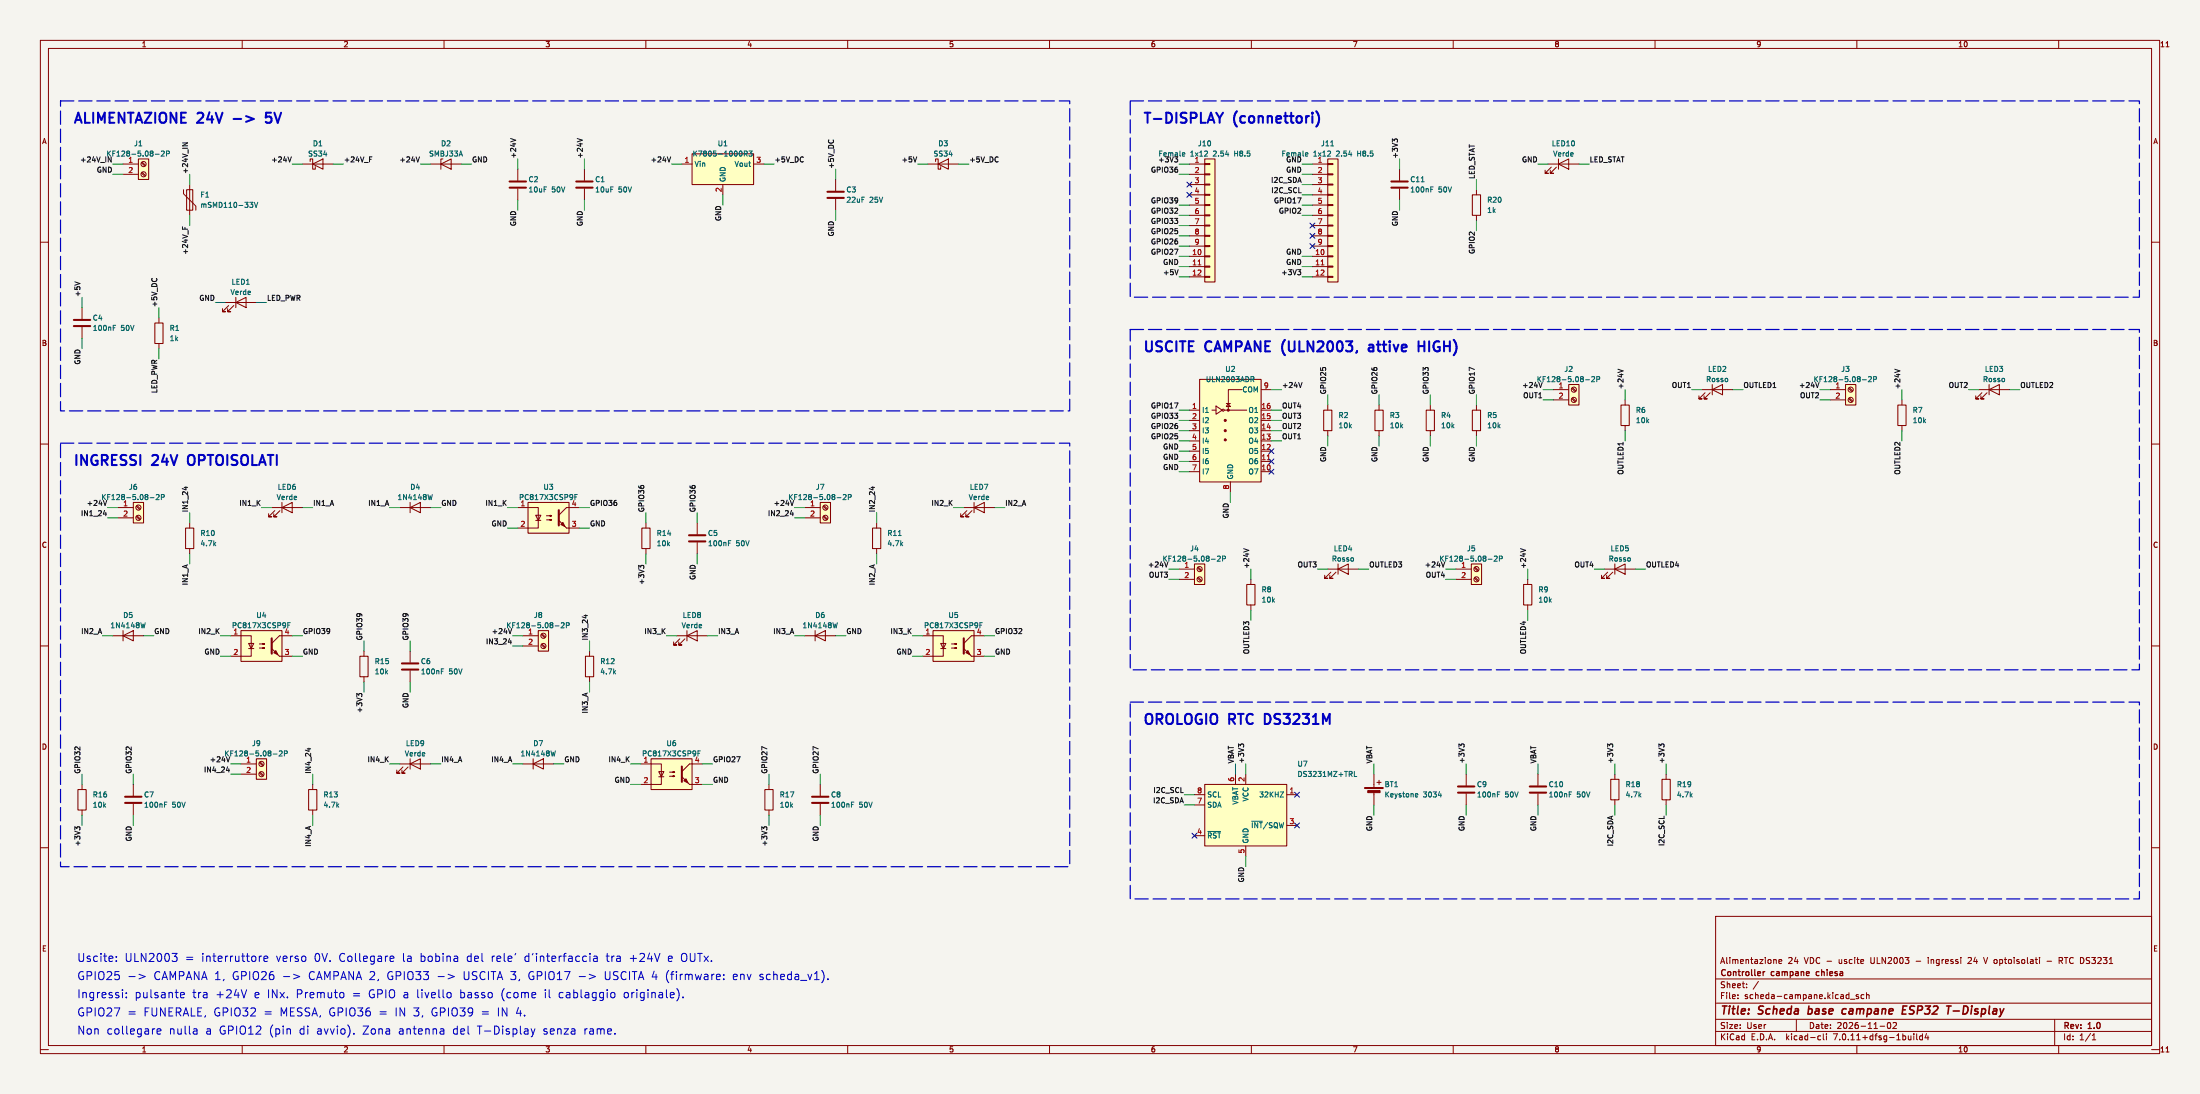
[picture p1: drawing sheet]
<svg xmlns="http://www.w3.org/2000/svg" width="545mm" height="271mm" viewBox="0 0 545 271" stroke-linecap="round" stroke-linejoin="round" font-family="sans-serif">
<path d="M0 0h545v271h-545z" fill="#f5f4ef" stroke="#f5f4ef" stroke-width=".25"/>
<g fill="none" stroke="#840000" stroke-width=".25">
<path d="M10 10h525v251h-525zM12 12h521v247h-521zM60 10v2M110 10v2M160 10v2M210 10v2M260 10v2M310 10v2M360 10v2M410 10v2M460 10v2M510 10v2"/>
<path d="M536.6 11.6h.7M34.3 39.4h2.5v5.1h-2.5zM109.7 39.4h-.5v2.5M171.4 38.1h15.3v7.6h-15.3zM298.4 39.4h2.6v30.5h-2.6zM328.9 39.4h2.6v30.5h-2.6zM386.1 39.4v2.5M10 60h2M30.5 40.6h3.8M30.5 43.2h3.8M35 42.8l.9 .9M35 40.3l.9 .8"/>
<path d="M35.2 42.7l.9 .8M35.2 40.1l.9 .9M45.5 47v1l3 3.1v1M46.2 47h1.6v5.1h-1.6zM47 45.7v7.6M74.9 40.6h7.6M76.8 40v-.6h.7v2.5h.6v-.6M77.5 40.6l2.5-1.2v2.5zM106.7 40.6h7.6M109.2 40.6l2.6-1.2v2.5zM128.3 41.9v2.8M128.3 46.7v2.8"/>
<path d="M144.8 41.9v2.8M144.8 46.7v2.8M168.9 40.6h2.5M179.1 45.7v2.6M186.7 40.6h2.5M207 44.5v2.7M207 49.3v2.8M229.9 40.6h7.6M231.8 40v-.6h.6v2.5h.6v-.6M232.4 40.6l2.5-1.2v2.5zM294.6 40.6h3.8M294.6 43.2h3.8"/>
<path d="M294.6 45.7h3.8M294.6 48.3h3.8M294.6 50.8h3.8M294.6 53.3h3.8M294.6 55.9h3.8M294.6 58.4h3.8M298.4 58.3h1.3v.2h-1.3zM298.4 55.8h1.3v.2h-1.3zM298.4 53.2h1.3v.3h-1.3zM298.4 50.7h1.3v.2h-1.3zM298.4 48.1h1.3v.3h-1.3zM298.4 45.6h1.3v.2h-1.3z"/>
<path d="M298.4 43.1h1.3v.2h-1.3zM298.4 40.5h1.3v.3h-1.3zM325.1 40.6h3.8M325.1 43.2h3.8M325.1 45.7h3.8M325.1 48.3h3.8M325.1 50.8h3.8M325.1 53.3h3.8M325.1 55.9h3.8M325.1 58.4h3.8M328.9 58.3h1.3v.2h-1.3zM328.9 55.8h1.3v.2h-1.3z"/>
<path d="M328.9 53.2h1.3v.3h-1.3zM328.9 50.7h1.3v.2h-1.3zM328.9 48.1h1.3v.3h-1.3zM328.9 45.6h1.3v.2h-1.3zM328.9 43.1h1.3v.2h-1.3zM328.9 40.5h1.3v.3h-1.3zM346.7 41.9v2.8M346.7 46.7v2.8M364.7 48.3h2.1v5h-2.1zM365.8 47v1.3M365.8 53.3v1.3M383.5 40.6h7.7"/>
<path d="M384.3 41.4l-1.5 1.5h.7h-.7v-.7M385.6 41.4l-1.6 1.5h.8h-.8v-.7M386.1 40.6l2.5-1.2v2.5zM533 60h2M20.3 76.2v2.8M39.4 78.7v1.3M55.9 74.9h7.6M56.6 75.7l-1.5 1.5h.8h-.8v-.7M57.9 75.7l-1.5 1.5h.7h-.7v-.7M58.4 74.9l2.6-1.2v2.5zM58.4 73.7v2.5M294.6 63.5h3.8"/>
<path d="M294.6 66h3.8M294.6 68.6h3.8M294.6 61h3.8M298.4 68.5h1.3v.2h-1.3zM298.4 65.9h1.3v.3h-1.3zM298.4 63.4h1.3v.2h-1.3zM298.4 60.8h1.3v.3h-1.3zM325.1 63.5h3.8M325.1 66h3.8M325.1 68.6h3.8M325.1 61h3.8M328.9 68.5h1.3v.2h-1.3z"/>
<path d="M328.9 65.9h1.3v.3h-1.3zM328.9 63.4h1.3v.2h-1.3zM328.9 60.8h1.3v.3h-1.3zM20.3 81v2.8M38.4 80h2v5.1h-2zM39.4 85.1v1.3M297.2 94h15.2v25.4h-15.2zM303.8 99.9h1M304.3 99.9l.5 .8h-1zM307.7 96.5h-3.4v5.1M312.4 96.5h2.6M384.8 96.5h3.8"/>
<path d="M384.8 99.1h3.8M388.6 95.3h2.6v5h-2.6zM389.4 98.7l.8 .9M389.4 96.2l.8 .8M389.5 98.6l.9 .8M389.5 96l.9 .9M402.6 99.1v1.2M421.6 96.5h7.7M422.4 97.3l-1.5 1.5h.7h-.7v-.8M423.7 97.3l-1.6 1.5h.8h-.8v-.8M424.2 96.5l2.5-1.2v2.5zM424.2 95.3v2.5"/>
<path d="M453.4 96.5h3.8M453.4 99.1h3.8M457.2 95.3h2.5v5h-2.5zM457.9 98.7l.9 .9M457.9 96.2l.9 .8M458.1 98.6l.9 .8M458.1 96l.9 .9M471.2 99.1v1.2M490.2 96.5h7.6M491 97.3l-1.5 1.5h.7h-.7v-.8M492.3 97.3l-1.6 1.5h.8h-.8v-.8M492.8 96.5l2.5-1.2v2.5z"/>
<path d="M492.8 95.3v2.5M10 110h2M294.6 101.6h2.6M294.6 116.8h2.6M294.6 114.3h2.6M294.6 111.8h2.6M294.6 109.2h2.6M294.6 106.7h2.6M294.6 104.1h2.6M300.2 101.6h1M301.2 100.6l1.6 1-1.6 1zM303.3 101.6h5.6"/>
<path d="M304.8 119.4v2.5M312.4 101.6h2.6M312.4 116.8h2.6M312.4 114.3h2.6M312.4 111.8h2.6M312.4 109.2h2.6M312.4 106.7h2.6M312.4 104.1h2.6M327.9 101.6h2v5.1h-2zM328.9 100.3v1.3M328.9 106.7v1.3M340.6 101.6h2v5.1h-2z"/>
<path d="M341.6 100.3v1.3M341.6 106.7v1.3M353.3 101.6h2v5.1h-2zM354.3 100.3v1.3M354.3 106.7v1.3M364.7 101.6h2.1v5.1h-2.1zM365.8 100.3v1.3M365.8 106.7v1.3M401.6 100.3h2v5.1h-2zM402.6 105.4v1.3M470.2 100.3h2v5.1h-2zM471.2 105.4v1.3"/>
<path d="M533 110h2M29.2 125.7h3.8M29.2 128.3h3.8M33 124.5h2.6v5h-2.6zM33.8 127.9l.8 .9M33.8 125.4l.8 .8M33.9 127.8l.9 .8M33.9 125.2l.9 .9M46 130.8h2v5.1h-2zM47 129.5v1.3M47 135.9v1.3M67.3 125.7h7.6"/>
<path d="M68.1 126.5l-1.6 1.5h.8h-.8v-.7M69.3 126.5l-1.5 1.5h.8h-.8v-.7M69.8 125.7l2.6-1.2v2.5zM69.8 124.5v2.5M99.1 125.7h7.6M101.6 125.7l2.5-1.2v2.5zM101.6 124.5v2.5M128.3 125.7h5v3.2M130.8 124.5h10.2v7.6h-10.2zM132.7 127.6h1.3l-.7 1.3zM132.7 128.9h1.3M133.3 128.9v1.9h-5"/>
<path d="M135.4 128.8h1.3l-.4 .1v-.2l.4 .1M135.4 127.8h1.3l-.4 .1v-.3l.4 .2M140.3 130.8h3.2M143.5 125.7h-3.2l-1.9 1.9M159 130.8h2v5.1h-2zM160 129.5v1.3M160 135.9v1.3M172.7 129.5v2.8M172.7 134.4v2.8M199.4 125.7h3.8M199.4 128.3h3.8M203.2 124.5h2.5v5h-2.5z"/>
<path d="M203.9 127.9l.9 .9M203.9 125.4l.9 .8M204.1 127.8l.9 .8M204.1 125.2l.9 .9M216.2 130.8h2v5.1h-2zM217.2 129.5v1.3M217.2 135.9v1.3M238.8 125.7h7.6M239.5 126.5l-1.5 1.5h.8h-.8v-.7M240.8 126.5l-1.5 1.5h.7h-.7v-.7M241.3 125.7l2.5-1.2v2.5zM241.3 124.5v2.5"/>
<path d="M295.9 139.7h2.5v5.1h-2.5zM331.5 139.7v2.5M364.5 139.7h2.5v5.1h-2.5zM400 139.7v2.5M10 160h2M27.9 157.5h7.7M30.5 157.5l2.5-1.3v2.6zM30.5 156.2v2.6M57.1 157.5h5.1v3.2M59.7 156.2h10.1v7.6h-10.1zM61.6 159.4h1.3l-.7 1.3zM64.3 159.5h1.2l-.3 .1v-.2l.3 .1"/>
<path d="M72.4 157.5h-3.2l-1.9 1.9M129.5 157.5h3.8M133.3 156.2h2.6v5.1h-2.6zM134.1 159.7l.9 .8M134.1 157.1l.9 .9M134.3 159.5l.8 .9M134.3 157l.8 .8M167.6 157.5h7.7M168.4 158.2l-1.5 1.6h.7h-.7v-.8M169.7 158.2l-1.6 1.6h.8h-.8v-.8M170.2 157.5l2.5-1.3v2.6zM170.2 156.2v2.6"/>
<path d="M199.4 157.5h7.6M201.9 157.5l2.6-1.3v2.6zM201.9 156.2v2.6M228.6 157.5h5.1v3.2M231.1 156.2h10.2v7.6h-10.2zM233 159.4h1.3l-.6 1.3zM235.7 159.5h1.3l-.4 .1v-.2l.4 .1M243.8 157.5h-3.1l-1.9 1.9M292.1 141h3.8M292.1 143.5h3.8M296.6 143.2l.9 .8M296.6 140.6l.9 .9"/>
<path d="M296.8 143l.9 .8M296.8 140.5l.9 .8M308.9 144.8h2v5.1h-2zM309.9 143.5v1.3M309.9 149.9v1.2M328.9 141h7.6M329.7 141.7l-1.5 1.6h.7h-.7v-.8M331 141.7l-1.6 1.6h.8h-.8v-.8M331.5 141l2.5-1.3v2.5zM360.7 141h3.8M360.7 143.5h3.8M365.2 143.2l.9 .8"/>
<path d="M365.2 140.6l.9 .9M365.4 143l.9 .8M365.4 140.5l.9 .8M377.4 144.8h2.1v5.1h-2.1zM378.5 143.5v1.3M378.5 149.9v1.2M397.5 141h7.6M398.3 141.7l-1.6 1.6h.8h-.8v-.8M399.5 141.7l-1.5 1.6h.8h-.8v-.8M400 141l2.6-1.3v2.5zM533 160h2M61.6 160.7h1.3"/>
<path d="M62.2 160.7v1.9h-5.1M64.3 160.5h1.2l-.3 .2v-.3l.3 .1M69.2 162.6h3.2M89.2 162.6h2v5h-2zM90.2 161.3v1.3M90.2 167.6v1.3M101.6 161.3v2.8M101.6 166.1v2.8M129.5 160h3.8M145 162.6h2.1v5h-2.1zM146 161.3v1.3M146 167.6v1.3"/>
<path d="M233 160.7h1.3M233.7 160.7v1.9h-5.1M235.7 160.5h1.3l-.4 .2v-.3l.4 .1M240.7 162.6h3.1M19.3 195.6h2v5.1h-2zM20.3 194.3v1.3M33 194.3v2.8M33 199.1v2.8M59.7 189.2h3.8M59.7 191.8h3.8M63.5 188h2.5v5h-2.5zM64.2 191.4l.9 .9"/>
<path d="M64.2 188.9l.9 .8M64.4 191.3l.9 .8M64.4 188.7l.9 .9M76.5 195.6h2v5.1h-2zM77.5 194.3v1.3M99.1 189.2h7.6M99.8 190l-1.5 1.5h.8h-.8v-.7M101.1 190l-1.5 1.5h.7h-.7v-.7M101.6 189.2l2.5-1.2v2.5zM101.6 188v2.5M129.5 189.2h7.7M132.1 189.2l2.5-1.2v2.5z"/>
<path d="M132.1 188v2.5M158.7 189.2h5.1v3.2M161.3 188h10.1v7.6h-10.1zM163.2 191.1h1.3l-.7 1.3zM163.2 192.4h1.3M163.8 192.4v1.9h-5.1M165.9 192.3h1.2l-.3 .1v-.2l.3 .1M165.9 191.3h1.2l-.3 .1v-.3l.3 .2M170.8 194.3h3.2M174 189.2h-3.2l-1.9 1.9M189.5 195.6h2v5.1h-2zM190.5 194.3v1.3"/>
<path d="M203.2 194.3v2.8M203.2 199.1v2.8M295.9 196.9h2.5M295.9 199.4h2.5M298.4 194.3h20.4v15.3h-20.4zM306.1 191.8v2.5M308.6 191.8v2.5M318.8 196.9h2.5M340.4 191.8v3.3M340.4 196.1v3.3M341.1 193.8h1M341.6 193.3v1"/>
<path d="M363.2 191.8v2.8M363.2 196.6v2.8M381 191.8v2.8M381 196.6v2.8M399 193h2.1v5.1h-2.1zM400 191.8v1.2M400 198.1v1.3M411.7 193h2.1v5.1h-2.1zM412.7 191.8v1.2M412.7 198.1v1.3M10 210h2M20.3 200.7v1.2"/>
<path d="M77.5 200.7v1.2M190.5 200.7v1.2M295.9 207h2.5M308.6 209.6v2.5M318.8 204.5h2.5M533 210h2M425 227h108v32h-108zM439.6 237.7l.4 .2v.8M440.7 238.2l.7-.2-.1-.3h-.4l-.2 .2 .1 .7h.5M477.7 237.2v.1M477.7 237.7v1M487.8 237.2l-.3 .1"/>
<path d="M488.3 237.8l-.8 .9h.9M491.4 237.2l.5 1.5M505.3 237.2v.1M505.3 237.7v1M507.1 238.1h1.2M510.1 238l.7-.1 .1-.6-.8-.1v1.5M510.5 238l.5 .7M10 260h2M60 259v2M110 259v2M160 259v2M210 259v2"/>
<path d="M260 259v2M310 259v2M360 259v2M410 259v2M425 255.5h108M425 252.5h108M425 248.5h108M425 242.5h108M430.5 247.2v.2M430.5 246.4v.2M432.7 244.5v.2M432.7 243.7v.2"/>
<path d="M435.6 243.1l-1.3 1.9M445 252.5v3M450.6 256.6h.4M451 257.5l-.4 .1M451.7 256.1v1.3l.2 .2M452.5 256.1v.1M452.5 256.6v1M458.4 247.5h1.1M460 259v2M460.4 246.4h-.4l-.2 .2 .1 .2 .5 .1v.4h-.6M461.8 246.4h-.5l-.3 .3 .2 .6h.6M462.4 246.5l.6-.1v1"/>
<path d="M462.4 245.9v1.5M465.7 254.2h1.2M467.7 253.4a.72 .72 0 0 0-.2 .9 .72 .72 0 0 0 .7 .4l.2-.5-.1-.8M469.8 253.4v.5l-.9 .9h.9M474.1 256.1v.1M474.1 256.6v1M474.8 256.1v1.3l.2 .2M476.2 256.6h-.4l-.3 .3 .2 .6h.5M476.2 256.1v1.5M477.3 256l-.4 1.1h.9M477.6 256.6v1M509 252.5v6.5"/>
<path d="M510 259v2M518.3 257.6h.9M518.3 256.5l.5-.4v1.5M533 260h2M536.6 260.6h.7"/>
<circle cx="35.6" cy="40.6" r=".63"/>
<circle cx="35.6" cy="43.2" r=".63"/>
<circle cx="389.9" cy="96.5" r=".63"/>
<circle cx="389.9" cy="99.1" r=".63"/>
<circle cx="458.5" cy="96.5" r=".63"/>
<circle cx="458.5" cy="99.1" r=".63"/>
<circle cx="303" cy="101.6" r=".25"/>
<circle cx="34.3" cy="128.3" r=".63"/>
<circle cx="34.3" cy="125.7" r=".63"/>
<circle cx="204.5" cy="128.3" r=".63"/>
<circle cx="204.5" cy="125.7" r=".63"/>
<circle cx="134.6" cy="157.5" r=".63"/>
<circle cx="297.2" cy="141" r=".63"/>
<circle cx="297.2" cy="143.5" r=".63"/>
<circle cx="365.8" cy="141" r=".63"/>
<circle cx="365.8" cy="143.5" r=".63"/>
<circle cx="134.6" cy="160" r=".63"/>
<circle cx="64.8" cy="191.8" r=".63"/>
<circle cx="64.8" cy="189.2" r=".63"/>
</g>
<path d="M447.9 251.1l.2 .1M448.1 249.2l-.2 2M457.4 250h-.8l-.3 .8 .3 .4 .6-.1M471.3 250.1h.7M472.4 249.2h-.9l-.3 2h1M483.9 250.4h1.5" fill="none" stroke="#840000" stroke-width=".4"/>
<path d="M436.8 240.7v1M437.2 240.7l-.4 .3M450 240.8v.7" fill="none" stroke="#840000" stroke-width=".3"/>
<g fill="none" stroke="#840000" stroke-width=".51">
<path d="M126.2 46.5h4.1M126.2 45h4.1M142.7 46.5h4.1M142.7 45h4.1M205 49h4M205 47.5h4M344.7 46.5h4M344.7 45h4M18.3 79.2h4.1M18.3 80.8h4.1M138.4 126.4v3.8M170.7 134.1h4.1"/>
<path d="M170.7 132.6h4.1M67.3 158.1v3.8M238.8 158.1v3.8M99.6 165.9h4M99.6 164.3h4M31 198.9h4.1M31 197.4h4.1M168.9 189.9v3.8M201.2 198.9h4M201.2 197.4h4M361.2 196.3h4.1M361.2 194.8h4.1"/>
<path d="M379 196.3h4M379 194.8h4"/>
</g>
<g fill="none" stroke="#006464" stroke-width=".25">
<path d="M38.5 38.2h.9M40 37.5l.5-.1 .2 .4-.8 .9h.8M41.2 38.1l.6-.1 .1-.5-.7-.1v1.3M184.4 38.1l.6-.1 .1-.5-.7-.1v1.3M184.7 38.1l.4 .6M185.5 37.4h.8l-.4 .5 .4 .1v.6h-.8M293.1 37.8l.4 .1v.2l-.6 .2M293.5 38.6l-.4 .1M323.6 37.8l.3 .1 .1 .2-.6 .2M323.9 38.6l-.3 .1M329.7 36.1h.7M61.9 50.1h.7l-.4 .5 .4 .1v.4l-.2 .3h-.4"/>
<path d="M63 50.1l.4 1.3 .5-1.3M352.1 45h.7M354.4 46.9h.5M354.4 46.3h.6M28.1 81.2h.4M28.1 80.6h.6M309.9 93.3h.5l.2 .2-.1 .4-.6 .1M310.2 94l.4 .6M392.8 94.1h1M394.3 93.4l.5-.1 .2 .4-.8 .9h.8M395.6 94l.6-.1v-.5l-.6-.1v1.3M461.4 94.1h.9"/>
<path d="M462.9 93.4l.5-.1 .2 .4-.8 .9h.8M464.2 94l.6-.1v-.5l-.6-.1v1.3M37.2 123.3h1M38.7 122.6l.5-.1 .2 .4-.8 .9h.8M40 123.2l.6-.1v-.5l-.6-.1v1.3M107.1 122.5l-.3 1.3M142.4 123.1h.4M143 122.5h-.6v1.3M180.5 134.5h.4M180.5 133.9h.6M207.4 123.3h.9M208.9 122.6l.5-.1 .2 .4-.8 .9h.8"/>
<path d="M210.2 123.2l.6-.1v-.5l-.6-.1v1.3M222.5 132.7h.8M300.1 138.5h1M301.6 137.9l.5-.2 .2 .4-.8 .9h.8M302.9 138.4l.6-.1v-.4l-.6-.2v1.3M368.7 138.5h.9M370.2 137.9l.5-.2 .2 .4-.8 .9h.8M371.4 138.4l.6-.1 .1-.4-.7-.2v1.3M36 154.2l-.3 1.3M71.3 154.9h.4M71.9 154.2h-.6v1.3M137.5 155h1"/>
<path d="M139 154.4l.5-.2 .3 .4-.8 .9h.8M140.3 154.9h.6l.1-.5-.7-.2v1.3M207.4 154.2l-.3 1.3M242.8 154.9h.4M243.4 154.2h-.6v1.3M109.3 166.3h.5M109.3 165.7h.6M40.8 199.3h.4M40.8 198.7h.6M67.7 186.8h.9M69.2 186.1l.5-.1 .2 .4-.8 .9h.8M70.5 186.7l.6-.1v-.5l-.6-.1v1.3"/>
<path d="M137.6 186l-.3 1.3M172.9 186.6h.4M173.5 186h-.6v1.3M210.9 199.3h.5M210.9 198.7h.6M317.1 196.2h.9l-.9 1.2h.9M335.5 191.1v1.2h.6M350.8 196.6h.4v.3l-.6 .1M351.2 197.4h-.4M356.3 197h.8M371 196.8h.4M371 196.2h.6"/>
<path d="M388.7 196.8h.5M388.7 196.2h.6M299.2 206h3.2"/>
</g>
<g fill="#ffffc2" stroke="#ffffc2" stroke-width=".25">
<path d="M203.2 124.5h2.5v5h-2.5z"/>
<path d="M161.3 188h10.1v7.6h-10.1z"/>
<path d="M63.5 188h2.5v5h-2.5z"/>
<path d="M130.8 124.5h10.2v7.6h-10.2z"/>
<path d="M231.1 156.2h10.2v7.6h-10.2z"/>
<path d="M328.9 39.4h2.6v30.5h-2.6z"/>
<path d="M298.4 39.4h2.6v30.5h-2.6z"/>
<path d="M298.4 194.3h20.4v15.3h-20.4z"/>
<path d="M364.5 139.7h2.5v5.1h-2.5z"/>
<path d="M133.3 156.2h2.6v5.1h-2.6z"/>
<path d="M457.2 95.3h2.5v5h-2.5z"/>
<path d="M295.9 139.7h2.5v5.1h-2.5z"/>
<path d="M297.2 94h15.2v25.4h-15.2z"/>
<path d="M388.6 95.3h2.6v5h-2.6z"/>
<path d="M33 124.5h2.6v5h-2.6z"/>
<path d="M171.4 38.1h15.3v7.6h-15.3z"/>
<path d="M59.7 156.2h10.1v7.6h-10.1z"/>
<path d="M34.3 39.4h2.5v5.1h-2.5z"/>
</g>
<g fill="#840000" stroke="#840000" stroke-width=".25">
<path d="M168.9 192.4l1.9 1.9z"/>
<path d="M169.4 193.4l.5-.5 .5 1z"/>
<path d="M138.4 128.9l1.9 1.9z"/>
<path d="M138.9 129.9l.5-.5 .6 1z"/>
<path d="M238.8 160.7l1.9 1.9z"/>
<path d="M239.3 161.7l.5-.5 .5 1z"/>
<path d="M338.1 195.1h4.5v.2h-4.5z"/>
<path d="M338.8 195.8h3.1v.5h-3.1z"/>
<path d="M67.3 160.7l1.9 1.9z"/>
<path d="M67.8 161.7l.5-.5 .5 1z"/>
<circle cx="303.5" cy="109" r=".25"/>
<circle cx="303.5" cy="106.7" r=".25"/>
<circle cx="303.5" cy="104.1" r=".25"/>
<circle cx="304.3" cy="101.6" r=".25"/>
</g>
<path d="M296.8 65.6h.7M327.3 65.6h.7M313.9 113.9h.8" fill="none" stroke="#a90000" stroke-width=".25"/>
<g fill="none" stroke="#0f0f0f" stroke-width=".25">
<path d="M26.8 38.9l.7 1.2v-1.2M45.2 35.4h1.3l-1.3 .7M72.2 38.9l-.5 1.2M91.5 39.5h.5M91.5 38.9h.6M103.9 38.9l-.4 1.2M126.5 34.3l1.3 .4M143 34.3l1.3 .4M166.1 38.9l-.4 1.2M227.1 38.9l-.4 1.2M291.8 39.6l-.3 .5M345.4 34.9l-.5-.5v.8"/>
<path d="M345.4 34.7l.3-.3 .5 .3M45.2 56.2v.6M45.8 56.3v.5M18.5 69.8l1.3 .4M291.9 66.8l-.4 1.3M321.5 66.8h.7l-.4 .5M322 67.3l.2 .2-.2 .6M322.6 94.7l-.5 1.3M382 94.7l-.4 1.3M400.8 91.5l1.3 .4M450.6 94.7l-.4 1.3M469.4 91.5l1.3 .4"/>
<path d="M25.6 127.3h.8M26.2 126.9v.9M26.4 123.9l-.4 1.3M45.6 120.7h.9M46.1 120.5v.8M195.8 127.3h.8M196.4 126.9v.9M196.6 123.9l-.4 1.3M215.8 120.7h.9M216.2 120.5v.8M289.3 139.2l-.4 1.3M308.1 135.9l1.3 .4"/>
<path d="M357.9 139.2l-.4 1.3M376.7 135.9l1.2 .4M125.9 159.1h.8M126.5 158.7v.8M126.8 155.7l-.4 1.3M144.7 152.5h.8M145.1 152.3v.8M158.7 140.5l-.5-.5v.8M158.7 140.3l.3-.3 .5 .3M88.9 172.2l-.5-.4v.8M88.9 172l.2-.2 .6 .2M56.1 190.8h.8"/>
<path d="M56.7 190.4v.9M56.9 187.4l-.4 1.3M76.1 185.5h.9M76.5 185.3v.8M307.3 184.5l.3-.2 .5 .2M307.3 184.7l-.5-.4v.8M361.9 184.5l.3-.2 .5 .2M361.9 184.7l-.5-.4v.8M398.8 184.7l-.5-.4v.8M398.8 184.5l.2-.2 .5 .2M411.5 184.5l.2-.2 .5 .2M411.5 184.7l-.5-.4v.8"/>
<path d="M19 205.2l-.5-.4v.8M19 205.1l.3-.3 .5 .3M189.2 205.1l.2-.3 .6 .3M189.2 205.2l-.5-.4v.8"/>
</g>
<path d="M65.8 30.2l.4 .2 .8-.1M67.1 27.9h-1.2l-.1 1.2 .4-.2 .8 .1M303 27.9l-.9 1.3M326.2 27.7a2.94 2.94 0 0 1 0 3.6M339.2 85.5l.7-.1 .3 .3M340.2 86l-.8 .1a.49 .49 0 0 0-.4 .5 .49 .49 0 0 0 .4 .4l.8-.1M351.4 85.7h1.5M352.9 84.5v2.5M46.9 112.8a1.78 1.78 0 0 0 0 2.3M313.9 176.8h-.6v2.5h.6" fill="none" stroke="#0000c2" stroke-width=".5"/>
<g fill="none" stroke="#0000c2" stroke-width=".25">
<path d="M28.8 238v.2M28.8 236.9v.2M42.6 236.2h1.3l-.7 .7 .6 .2 .1 .7-.4 .4h-.6M64.2 236.8v1.4M64.8 236.8l-.4 .1-.2 .3M65.4 237.5l.9-.2-.1-.4-.5-.1-.3 .3 .1 1h.7M96.7 238.1h.8M96.7 236.9l.6-.1 .3 .5-1 .2M146.1 236.2v.2M146.1 236.8v1.4M147.1 236.9h.8l.1 1.3M148 237.3l-.7 .1a.39 .39 0 0 0-.3 .4 .39 .39 0 0 0 .3 .4l.7-.1"/>
<path d="M30.3 245.2v.2M30.3 245.8v1.4M31.3 245.9v.2M31.3 247v.2M32 241.9h1.5M34.4 241.3l1.6 .6-1.6 .6M38.9 255.5l1-.2-.1-.4-.6-.1-.3 .3 .1 1h.8M44.7 246.5l1-.2-.1-.4-.6-.1-.3 .3 .1 1h.8M48.5 254.8l.3 .3v1.1M48.8 256.1l-.7 .1M48.8 255.3l-.7 .1M61.1 245.2l-.7 2"/>
<path d="M70.2 241.9h1.6M72.7 241.3l1.5 .6-1.5 .6M84.8 245.8l.4 .4v.6l-.4 .4M87.7 256v.2M108.5 241.9h1.6M109.9 254.9l.1 1.3M110 256.1l-.2 .1M110 255.3l-.2 .1M111 241.3l1.5 .6-1.5 .6M111.1 245.8l.5 .1 .2 .3-.1 .8-.6 .2M131.6 254.8l.5 1.4M132.1 256.2l-.5 .6"/>
<path d="M132.5 254.8l-.4 1.4M143.5 241.9h1.5M146 241.3l1.5 .6-1.5 .6M151.5 245.9l.5-.1 .3 .4v.6l-.2 .3h-.6M168 245.3l.2 .9-.2 1.3M169.2 247v.2M179.3 242.5v.2M179.3 241.4v.2M205.1 242.5v.2"/>
</g>
<path d="M15 25h250v76.8h-250v-76.8M280 25h250v48.6h-250v-48.6M280 81.6h250v84.3h-250v-84.3M15 109.8h250v104.9h-250v-104.9M280 173.9h250v48.8h-250v-48.8" fill="none" stroke="#0000c2" stroke-width=".3" stroke-dasharray="3.3 1.2"/>
<g fill="none" stroke="#009600" stroke-width=".25">
<path d="M128.3 39.4v2.5M144.8 39.4v2.5M346.7 39.4v2.5M27.9 40.6h2.6M27.9 43.2h2.6M47 43.2v2.5M47 53.3v2.6M72.4 40.6h2.5M82.5 40.6h2.6M104.1 40.6h2.6M114.3 40.6h2.5M128.3 49.5v2.6"/>
<path d="M144.8 49.5v2.6M166.4 40.6h2.5M179.1 48.3v2.5M189.2 40.6h2.6M207 41.9v2.6M207 52.1v2.5M227.3 40.6h2.6M237.5 40.6h2.5M292.1 40.6h2.5M292.1 43.2h2.5M292.1 55.9h2.5M292.1 50.8h2.5"/>
<path d="M292.1 53.3h2.5M292.1 58.4h2.5M322.6 40.6h2.5M322.6 43.2h2.5M322.6 48.3h2.5M322.6 45.7h2.5M322.6 50.8h2.5M322.6 53.3h2.5M346.7 49.5v2.6M365.8 44.5v2.5M365.8 54.6v2.6M381 40.6h2.5"/>
<path d="M391.2 40.6h2.5M20.3 73.7v2.5M39.4 76.2v2.5M53.3 74.9h2.6M63.5 74.9h2.5M292.1 63.5h2.5M292.1 66h2.5M292.1 68.6h2.5M292.1 61h2.5M322.6 63.5h2.5M322.6 66h2.5M322.6 68.6h2.5"/>
<path d="M20.3 83.8v2.6M39.4 86.4v2.5M315 96.5h2.5M328.9 97.8v2.5M341.6 97.8v2.5M354.3 97.8v2.5M365.8 97.8v2.5M382.3 96.5h2.5M382.3 99.1h2.5M402.6 96.5v2.6M419.1 96.5h2.5M429.3 96.5h2.5"/>
<path d="M450.8 96.5h2.6M450.8 99.1h2.6M471.2 96.5v2.6M487.7 96.5h2.5M497.8 96.5h2.6M292.1 111.8h2.5M292.1 114.3h2.5M292.1 101.6h2.5M292.1 104.1h2.5M292.1 106.7h2.5M292.1 109.2h2.5M292.1 116.8h2.5"/>
<path d="M315 101.6h2.5M315 104.1h2.5M315 106.7h2.5M315 109.2h2.5M328.9 108v2.5M341.6 108v2.5M354.3 108v2.5M365.8 108v2.5M402.6 106.7v2.5M471.2 106.7v2.5M26.7 125.7h2.5M26.7 128.3h2.5"/>
<path d="M47 127v2.5M47 137.2v2.5M64.8 125.7h2.5M74.9 125.7h2.6M96.5 125.7h2.6M106.7 125.7h2.5M125.7 125.7h2.6M125.7 130.8h2.6M143.5 125.7h2.5M143.5 130.8h2.5M160 127v2.5M160 137.2v2.5"/>
<path d="M172.7 127v2.5M172.7 137.2v2.5M196.8 125.7h2.6M196.8 128.3h2.6M217.2 127v2.5M217.2 137.2v2.5M236.2 125.7h2.6M246.4 125.7h2.5M304.8 121.9v2.6M25.4 157.5h2.5M35.6 157.5h2.5M54.6 157.5h2.5"/>
<path d="M72.4 157.5h2.5M90.2 158.8v2.5M101.6 158.8v2.5M127 157.5h2.5M146 158.8v2.5M165.1 157.5h2.5M175.3 157.5h2.5M196.8 157.5h2.6M207 157.5h2.5M226.1 157.5h2.5M243.8 157.5h2.6M289.6 141h2.5"/>
<path d="M289.6 143.5h2.5M309.9 141v2.5M309.9 151.1v2.6M326.4 141h2.5M336.5 141h2.6M358.1 141h2.6M358.1 143.5h2.6M378.5 141v2.5M378.5 151.1v2.6M395 141h2.5M405.1 141h2.6M54.6 162.6h2.5"/>
<path d="M72.4 162.6h2.5M90.2 168.9v2.6M101.6 168.9v2.6M127 160h2.5M146 168.9v2.6M226.1 162.6h2.5M243.8 162.6h2.6M20.3 191.8v2.5M33 191.8v2.5M57.1 189.2h2.6M57.1 191.8h2.6M77.5 191.8v2.5"/>
<path d="M96.5 189.2h2.6M106.7 189.2h2.5M127 189.2h2.5M137.2 189.2h2.5M156.2 189.2h2.5M156.2 194.3h2.5M174 189.2h2.5M174 194.3h2.5M190.5 191.8v2.5M203.2 191.8v2.5M293.4 199.4h2.5M293.4 196.9h2.5"/>
<path d="M306.1 189.2v2.6M308.6 189.2v2.6M340.4 189.2v2.6M340.4 199.4v2.5M363.2 189.2v2.6M363.2 199.4v2.5M381 189.2v2.6M381 199.4v2.5M400 189.2v2.6M400 199.4v2.5M412.7 189.2v2.6M412.7 199.4v2.5"/>
<path d="M20.3 201.9v2.6M33 201.9v2.6M77.5 201.9v2.6M190.5 201.9v2.6M203.2 201.9v2.6M308.6 212.1v2.5"/>
</g>
<g fill="none" stroke="#000084" stroke-width=".25">
<path d="M294 45.1l1.2 1.2M294 47.7l1.2 1.2M295.2 45.1l-1.2 1.2M295.2 47.7l-1.2 1.2M324.5 55.3l1.2 1.2M324.5 57.8l1.2 1.2M325.7 55.3l-1.2 1.2M325.7 57.8l-1.2 1.2M324.5 60.4l1.2 1.2M325.7 60.4l-1.2 1.2M314.4 111.2l1.2 1.2M314.4 113.7l1.2 1.2"/>
<path d="M314.4 116.2l1.2 1.2M315.6 111.2l-1.2 1.2M315.6 113.7l-1.2 1.2M315.6 116.2l-1.2 1.2M320.7 196.2l1.2 1.3M321.9 196.2l-1.2 1.3M295.3 206.4l1.2 1.2M296.5 206.4l-1.2 1.2M320.7 203.9l1.2 1.2M321.9 203.9l-1.2 1.2"/>
</g>
<g font-size="3.5" fill="#0000c2">
<text x="18" y="30.8">ALIMENTAZIONE</text>
<text x="49.1" y="30.8">24V</text>
<text x="58.9" y="30.8">-&gt;</text>
<text x="68" y="30.8">5V</text>
<text x="283" y="30.8">T-DISPLAY</text>
<text x="305.8" y="30.8">(connettori)</text>
<text x="283" y="87.4">USCITE</text>
<text x="298.8" y="87.4">CAMPANE (ULN2003,</text>
<text x="341.2" y="87.4">attive</text>
<text x="354.5" y="87.4">HIGH)</text>
<text x="18" y="115.5">INGRESSI</text>
<text x="37.9" y="115.5">24V</text>
<text x="47.7" y="115.5">OPTOISOLATI</text>
<text x="283" y="179.7">OROLOGIO</text>
<text x="304.6" y="179.7">RTC</text>
<text x="314.4" y="179.7">DS3231M</text>
</g>
<g font-size="2.8" fill="#0000c2">
<text x="19" y="238.4">Uscite:</text>
<text x="30.8" y="238.4">ULN2003</text>
<text x="45.8" y="238.4">=</text>
<text x="49.8" y="238.4">interruttore</text>
<text x="68.4" y="238.4">verso</text>
<text x="77.9" y="238.4">0V.</text>
<text x="84" y="238.4">Collegare</text>
<text x="99.8" y="238.4">la</text>
<text x="104.2" y="238.4">bobina</text>
<text x="115.8" y="238.4">del</text>
<text x="122" y="238.4">rele'</text>
<text x="130.2" y="238.4">d'interfaccia</text>
<text x="150.5" y="238.4">tra</text>
<text x="156.3" y="238.4">+24V</text>
<text x="165.9" y="238.4">e OUTx.</text>
<text x="19" y="242.9">GPIO25</text>
<text x="38" y="242.9">CAMPANA 1,</text>
<text x="57.5" y="242.9">GPIO26</text>
<text x="76.5" y="242.9">CAMPANA 2,</text>
<text x="96" y="242.9">GPIO33</text>
<text x="115" y="242.9">USCITA 3,</text>
<text x="131.2" y="242.9">GPIO17</text>
<text x="150.2" y="242.9">USCITA 4 (firmware:</text>
<text x="182.2" y="242.9">env</text>
<text x="188.8" y="242.9">scheda_v1).</text>
<text x="19" y="247.4">Ingressi:</text>
<text x="19" y="251.9">GPIO27</text>
<text x="31.4" y="251.9">=</text>
<text x="33.2" y="247.4">pulsante</text>
<text x="35.5" y="251.9">FUNERALE, GPIO32</text>
<text x="47.6" y="247.4">tra</text>
<text x="53.4" y="247.4">+24V</text>
<text x="62.9" y="247.4">e INx.</text>
<text x="65.3" y="251.9">=</text>
<text x="69.4" y="251.9">MESSA, GPIO36</text>
<text x="73.4" y="247.4">Premuto</text>
<text x="87.4" y="247.4">=</text>
<text x="91.5" y="247.4">GPIO a livello</text>
<text x="94" y="251.9">=</text>
<text x="98" y="251.9">IN 3,</text>
<text x="107.1" y="251.9">GPIO39</text>
<text x="114.2" y="247.4">basso</text>
<text x="119.5" y="251.9">=</text>
<text x="123.6" y="251.9">IN 4.</text>
<text x="124.4" y="247.4">(come</text>
<text x="135.3" y="247.4">il</text>
<text x="138.8" y="247.4">cablaggio</text>
<text x="155" y="247.4">originale).</text>
<text x="19" y="256.4">Non</text>
<text x="26.3" y="256.4">collegare</text>
<text x="41.8" y="256.4">nulla</text>
<text x="50.9" y="256.4">a GPIO12</text>
<text x="66.7" y="256.4">(pin</text>
<text x="74.2" y="256.4">di</text>
<text x="78.5" y="256.4">avvio).</text>
<text x="90" y="256.4">Zona</text>
<text x="98.9" y="256.4">antenna</text>
<text x="112.4" y="256.4">del</text>
<text x="118.6" y="256.4">T-Display</text>
<text x="134.9" y="256.4">senza</text>
<text x="145.1" y="256.4">rame.</text>
</g>
<g font-size="2.8" fill="#840000">
<text x="426" y="251.9">Title:</text>
<text x="435.7" y="251.9">Scheda</text>
<text x="448.8" y="251.9">base</text>
<text x="458" y="251.9">campane</text>
<text x="473.7" y="251.9">ESP32</text>
<text x="485.5" y="251.9">T-Display</text>
</g>
<g font-size="2.1" fill="#840000">
<text x="426" y="239">Alimentazione</text>
<text x="442.9" y="239">24</text>
<text x="447" y="239">VDC -</text>
<text x="455.8" y="239">uscite</text>
<text x="463.8" y="239">ULN2003</text>
<text x="475.2" y="239">-</text>
<text x="478.3" y="239">ingressi</text>
<text x="488.4" y="239">24</text>
<text x="492.6" y="239">V optoisolati</text>
<text x="511.5" y="239">RTC DS3231</text>
<text x="426" y="245">Sheet:</text>
<text x="426" y="242.2">Controller</text>
<text x="438.9" y="242.2">campane</text>
<text x="450.6" y="242.2">chiesa</text>
<text x="426" y="247.7">File:</text>
<text x="432.1" y="247.7">scheda-campane.kicad_sch</text>
<text x="426" y="257.9">KiCad</text>
<text x="426" y="255.1">Size:</text>
<text x="432.7" y="255.1">User</text>
<text x="433.7" y="257.9">E.D.A.</text>
<text x="442.6" y="257.9">kicad-cli</text>
<text x="448" y="255.1">Date:</text>
<text x="454.5" y="257.9">7.0.11+dfsg-1build4</text>
<text x="455" y="255.1">2026-11-02</text>
<text x="511" y="255.3">Rev:</text>
<text x="511" y="257.9">Id:</text>
<text x="515.1" y="257.9">1/1</text>
<text x="517.4" y="255.3">1.0</text>
</g>
<g font-size="1.8" fill="#840000">
<text x="35" y="11.9">1</text>
<text x="85" y="11.9">2</text>
<text x="135" y="11.9">3</text>
<text x="185" y="11.9">4</text>
<text x="235" y="11.9">5</text>
<text x="285" y="11.9">6</text>
<text x="335" y="11.9">7</text>
<text x="385" y="11.9">8</text>
<text x="435" y="11.9">9</text>
<text x="485" y="11.9">10</text>
<text x="535" y="11.9">11</text>
<text x="10.3" y="35.9">A</text>
<text x="533.4" y="35.9">A</text>
<text x="10.3" y="85.9">B</text>
<text x="533.3" y="85.9">B</text>
<text x="10.3" y="135.9">C</text>
<text x="533.3" y="135.9">C</text>
<text x="10.3" y="185.9">D</text>
<text x="533.3" y="185.9">D</text>
<text x="10.3" y="235.9">E</text>
<text x="533.3" y="235.9">E</text>
<text x="35" y="260.9">1</text>
<text x="85" y="260.9">2</text>
<text x="135" y="260.9">3</text>
<text x="185" y="260.9">4</text>
<text x="235" y="260.9">5</text>
<text x="285" y="260.9">6</text>
<text x="335" y="260.9">7</text>
<text x="385" y="260.9">8</text>
<text x="435" y="260.9">9</text>
<text x="485" y="260.9">10</text>
<text x="535" y="260.9">11</text>
</g>
<g font-size="1.8" fill="#0f0f0f">
<text x="19.8" y="40.3">+24V_IN</text>
<text x="67.1" y="40.3">+24V</text>
<text x="85.1" y="40.3">+24V_F</text>
<text x="98.9" y="40.3">+24V</text>
<text x="116.8" y="40.3">GND</text>
<text x="127.9" y="39.4" transform="rotate(-90 127.9 39.4)">+24V</text>
<text x="144.4" y="39.4" transform="rotate(-90 144.4 39.4)">+24V</text>
<text x="161.1" y="40.3">+24V</text>
<text x="191.8" y="40.3">+5V_DC</text>
<text x="206.7" y="41.9" transform="rotate(-90 206.7 41.9)">+5V_DC</text>
<text x="223.3" y="40.3">+5V</text>
<text x="240" y="40.3">+5V_DC</text>
<text x="286.8" y="40.3">+3V3</text>
<text x="286.9" y="39">Female</text>
<text x="318.5" y="40.3">GND</text>
<text x="346.4" y="39.4" transform="rotate(-90 346.4 39.4)">+3V3</text>
<text x="376.9" y="40.3">GND</text>
<text x="393.7" y="40.3">LED_STAT</text>
<text x="23.9" y="42.8">GND</text>
<text x="46.6" y="43.2" transform="rotate(-90 46.6 43.2)">+24V_IN</text>
<text x="285" y="42.8">GPIO36</text>
<text x="314.8" y="45.4">I2C_SDA</text>
<text x="314.8" y="47.9">I2C_SCL</text>
<text x="318.5" y="42.8">GND</text>
<text x="365.4" y="44.5" transform="rotate(-90 365.4 44.5)">LED_STAT</text>
<text x="285" y="50.5">GPIO39</text>
<text x="285" y="53">GPIO32</text>
<text x="315.5" y="50.5">GPIO17</text>
<text x="316.7" y="53">GPIO2</text>
<text x="127.9" y="56.1" transform="rotate(-90 127.9 56.1)">GND</text>
<text x="144.4" y="56.1" transform="rotate(-90 144.4 56.1)">GND</text>
<text x="178.7" y="54.9" transform="rotate(-90 178.7 54.9)">GND</text>
<text x="206.7" y="58.7" transform="rotate(-90 206.7 58.7)">GND</text>
<text x="285" y="55.5">GPIO33</text>
<text x="285" y="58.1">GPIO25</text>
<text x="346.4" y="56.1" transform="rotate(-90 346.4 56.1)">GND</text>
<text x="46.6" y="63.2" transform="rotate(-90 46.6 63.2)">+24V_F</text>
<text x="285" y="63.2">GPIO27</text>
<text x="285" y="60.6">GPIO26</text>
<text x="288" y="65.7">GND</text>
<text x="318.5" y="63.2">GND</text>
<text x="318.5" y="65.7">GND</text>
<text x="365.4" y="63" transform="rotate(-90 365.4 63)">GPIO2</text>
<text x="288" y="68.2">+5V</text>
<text x="317.3" y="68.2">+3V3</text>
<text x="20" y="73.7" transform="rotate(-90 20 73.7)">+5V</text>
<text x="39" y="76.2" transform="rotate(-90 39 76.2)">+5V_DC</text>
<text x="49.3" y="74.6">GND</text>
<text x="66" y="74.6">LED_PWR</text>
<text x="20" y="90.4" transform="rotate(-90 20 90.4)">GND</text>
<text x="39" y="97.5" transform="rotate(-90 39 97.5)">LED_PWR</text>
<text x="285" y="101.3">GPIO17</text>
<text x="317.5" y="101.3">OUT4</text>
<text x="317.5" y="96.2">+24V</text>
<text x="328.6" y="97.8" transform="rotate(-90 328.6 97.8)">GPIO25</text>
<text x="341.3" y="97.8" transform="rotate(-90 341.3 97.8)">GPIO26</text>
<text x="354" y="97.8" transform="rotate(-90 354 97.8)">GPIO33</text>
<text x="365.4" y="97.8" transform="rotate(-90 365.4 97.8)">GPIO17</text>
<text x="377" y="96.2">+24V</text>
<text x="377.2" y="98.7">OUT1</text>
<text x="402.2" y="96.5" transform="rotate(-90 402.2 96.5)">+24V</text>
<text x="414.1" y="96.2">OUT1</text>
<text x="431.8" y="96.2">OUTLED1</text>
<text x="445.6" y="96.2">+24V</text>
<text x="445.8" y="98.7">OUT2</text>
<text x="470.8" y="96.5" transform="rotate(-90 470.8 96.5)">+24V</text>
<text x="482.6" y="96.2">OUT2</text>
<text x="500.4" y="96.2">OUTLED2</text>
<text x="285" y="106.3">GPIO26</text>
<text x="285" y="103.8">GPIO33</text>
<text x="317.5" y="103.8">OUT3</text>
<text x="317.5" y="106.3">OUT2</text>
<text x="285" y="108.9">GPIO25</text>
<text x="288" y="111.4">GND</text>
<text x="288" y="114">GND</text>
<text x="317.5" y="108.9">OUT1</text>
<text x="288" y="116.5">GND</text>
<text x="328.6" y="114.6" transform="rotate(-90 328.6 114.6)">GND</text>
<text x="341.3" y="114.6" transform="rotate(-90 341.3 114.6)">GND</text>
<text x="354" y="114.6" transform="rotate(-90 354 114.6)">GND</text>
<text x="365.4" y="114.6" transform="rotate(-90 365.4 114.6)">GND</text>
<text x="402.2" y="117.7" transform="rotate(-90 402.2 117.7)">OUTLED1</text>
<text x="470.8" y="117.7" transform="rotate(-90 470.8 117.7)">OUTLED2</text>
<text x="21.4" y="125.4">+24V</text>
<text x="59.2" y="125.4">IN1_K</text>
<text x="77.5" y="125.4">IN1_A</text>
<text x="91.1" y="125.4">IN1_A</text>
<text x="109.2" y="125.4">GND</text>
<text x="120.1" y="125.4">IN1_K</text>
<text x="146" y="125.4">GPIO36</text>
<text x="191.6" y="125.4">+24V</text>
<text x="230.6" y="125.4">IN2_K</text>
<text x="248.9" y="125.4">IN2_A</text>
<text x="19.9" y="127.9">IN1_24</text>
<text x="46.6" y="127" transform="rotate(-90 46.6 127)">IN1_24</text>
<text x="121.7" y="130.5">GND</text>
<text x="146" y="130.5">GND</text>
<text x="159.7" y="127" transform="rotate(-90 159.7 127)">GPIO36</text>
<text x="172.4" y="127" transform="rotate(-90 172.4 127)">GPIO36</text>
<text x="190.1" y="127.9">IN2_24</text>
<text x="216.8" y="127" transform="rotate(-90 216.8 127)">IN2_24</text>
<text x="304.4" y="128.5" transform="rotate(-90 304.4 128.5)">GND</text>
<text x="172.4" y="143.8" transform="rotate(-90 172.4 143.8)">GND</text>
<text x="284.3" y="140.6">+24V</text>
<text x="284.5" y="143.2">OUT3</text>
<text x="309.5" y="141" transform="rotate(-90 309.5 141)">+24V</text>
<text x="321.3" y="140.6">OUT3</text>
<text x="339.1" y="140.6">OUTLED3</text>
<text x="352.9" y="140.6">+24V</text>
<text x="353.1" y="143.2">OUT4</text>
<text x="378.1" y="141" transform="rotate(-90 378.1 141)">+24V</text>
<text x="389.9" y="140.6">OUT4</text>
<text x="407.7" y="140.6">OUTLED4</text>
<text x="46.6" y="145.1" transform="rotate(-90 46.6 145.1)">IN1_A</text>
<text x="159.7" y="145" transform="rotate(-90 159.7 145)">+3V3</text>
<text x="216.8" y="145.1" transform="rotate(-90 216.8 145.1)">IN2_A</text>
<text x="20" y="157.1">IN2_A</text>
<text x="38.1" y="157.1">GND</text>
<text x="49" y="157.1">IN2_K</text>
<text x="74.9" y="157.1">GPIO39</text>
<text x="89.8" y="158.8" transform="rotate(-90 89.8 158.8)">GPIO39</text>
<text x="101.3" y="158.8" transform="rotate(-90 101.3 158.8)">GPIO39</text>
<text x="120.3" y="159.7">IN3_24</text>
<text x="121.7" y="157.1">+24V</text>
<text x="145.7" y="158.8" transform="rotate(-90 145.7 158.8)">IN3_24</text>
<text x="159.5" y="157.1">IN3_K</text>
<text x="177.8" y="157.1">IN3_A</text>
<text x="191.4" y="157.1">IN3_A</text>
<text x="209.5" y="157.1">GND</text>
<text x="220.5" y="157.1">IN3_K</text>
<text x="246.4" y="157.1">GPIO32</text>
<text x="50.5" y="162.2">GND</text>
<text x="74.9" y="162.2">GND</text>
<text x="222" y="162.2">GND</text>
<text x="246.4" y="162.2">GND</text>
<text x="309.5" y="162.2" transform="rotate(-90 309.5 162.2)">OUTLED3</text>
<text x="378.1" y="162.2" transform="rotate(-90 378.1 162.2)">OUTLED4</text>
<text x="89.8" y="176.7" transform="rotate(-90 89.8 176.7)">+3V3</text>
<text x="101.3" y="175.5" transform="rotate(-90 101.3 175.5)">GND</text>
<text x="145.7" y="176.9" transform="rotate(-90 145.7 176.9)">IN3_A</text>
<text x="20" y="191.8" transform="rotate(-90 20 191.8)">GPIO32</text>
<text x="32.7" y="191.8" transform="rotate(-90 32.7 191.8)">GPIO32</text>
<text x="50.4" y="191.4">IN4_24</text>
<text x="51.9" y="188.9">+24V</text>
<text x="77.1" y="191.8" transform="rotate(-90 77.1 191.8)">IN4_24</text>
<text x="90.9" y="188.9">IN4_K</text>
<text x="109.2" y="188.9">IN4_A</text>
<text x="121.6" y="188.9">IN4_A</text>
<text x="139.7" y="188.9">GND</text>
<text x="150.6" y="188.9">IN4_K</text>
<text x="176.5" y="188.9">GPIO27</text>
<text x="190.2" y="191.8" transform="rotate(-90 190.2 191.8)">GPIO27</text>
<text x="202.9" y="191.8" transform="rotate(-90 202.9 191.8)">GPIO27</text>
<text x="305.7" y="189.2" transform="rotate(-90 305.7 189.2)">VBAT</text>
<text x="308.3" y="189.2" transform="rotate(-90 308.3 189.2)">+3V3</text>
<text x="340" y="189.2" transform="rotate(-90 340 189.2)">VBAT</text>
<text x="362.9" y="189.2" transform="rotate(-90 362.9 189.2)">+3V3</text>
<text x="380.6" y="189.2" transform="rotate(-90 380.6 189.2)">VBAT</text>
<text x="399.7" y="189.2" transform="rotate(-90 399.7 189.2)">+3V3</text>
<text x="412.4" y="189.2" transform="rotate(-90 412.4 189.2)">+3V3</text>
<text x="152.1" y="194">GND</text>
<text x="176.5" y="194">GND</text>
<text x="285.6" y="196.5">I2C_SCL</text>
<text x="285.5" y="199">I2C_SDA</text>
<text x="20" y="209.8" transform="rotate(-90 20 209.8)">+3V3</text>
<text x="32.7" y="208.5" transform="rotate(-90 32.7 208.5)">GND</text>
<text x="77.1" y="209.9" transform="rotate(-90 77.1 209.9)">IN4_A</text>
<text x="190.2" y="209.8" transform="rotate(-90 190.2 209.8)">+3V3</text>
<text x="202.9" y="208.5" transform="rotate(-90 202.9 208.5)">GND</text>
<text x="340" y="206" transform="rotate(-90 340 206)">GND</text>
<text x="362.9" y="206" transform="rotate(-90 362.9 206)">GND</text>
<text x="380.6" y="206" transform="rotate(-90 380.6 206)">GND</text>
<text x="399.7" y="209.8" transform="rotate(-90 399.7 209.8)">I2C_SDA</text>
<text x="412.4" y="209.7" transform="rotate(-90 412.4 209.7)">I2C_SCL</text>
<text x="308.3" y="218.7" transform="rotate(-90 308.3 218.7)">GND</text>
</g>
<g font-size="1.8" fill="#006464">
<text x="26.3" y="39">KF128-5.08-2P</text>
<text x="31.7" y="40.4">1</text>
<text x="33.1" y="36.4">J1</text>
<text x="76.2" y="39">SS34</text>
<text x="77.4" y="36.4">D1</text>
<text x="106.2" y="39">SMBJ33A</text>
<text x="109.1" y="36.4">D2</text>
<text x="171.5" y="39">K7805-1000R3</text>
<text x="172" y="41.5">Vin</text>
<text x="177.7" y="36.4">U1</text>
<text x="181.9" y="41.5">Vout</text>
<text x="231.2" y="39">SS34</text>
<text x="232.3" y="36.4">D3</text>
<text x="294.8" y="39">1x12</text>
<text x="296.7" y="36.4">J10</text>
<text x="300.7" y="39">2.54</text>
<text x="306.1" y="39">H8.5</text>
<text x="317.4" y="39">Female</text>
<text x="325.3" y="39">1x12</text>
<text x="327.1" y="36.4">J11</text>
<text x="331.1" y="39">2.54</text>
<text x="336.5" y="39">H8.5</text>
<text x="384.3" y="36.4">LED10</text>
<text x="384.6" y="39">Verde</text>
<text x="130.8" y="45.3">C2</text>
<text x="130.8" y="47.9">10uF</text>
<text x="136.6" y="47.9">50V</text>
<text x="147.3" y="45.3">C1</text>
<text x="147.3" y="47.9">10uF</text>
<text x="153.2" y="47.9">50V</text>
<text x="179.9" y="45.2" transform="rotate(-90 179.9 45.2)">GND</text>
<text x="209.6" y="47.9">C3</text>
<text x="349.3" y="45.3">C11</text>
<text x="349.3" y="47.9">100nF</text>
<text x="356.3" y="47.9">50V</text>
<text x="49.5" y="49.1">F1</text>
<text x="49.5" y="51.7">mSMD110-33V</text>
<text x="209.6" y="50.4">22uF</text>
<text x="215.4" y="50.4">25V</text>
<text x="368.3" y="50.4">R20</text>
<text x="368.3" y="52.9">1k</text>
<text x="57.3" y="70.7">LED1</text>
<text x="57" y="73.3">Verde</text>
<text x="22.9" y="79.6">C4</text>
<text x="22.9" y="82.1">100nF</text>
<text x="29.9" y="82.1">50V</text>
<text x="41.9" y="82.1">R1</text>
<text x="41.9" y="84.7">1k</text>
<text x="298.6" y="94.8">ULN2003ADR</text>
<text x="303.4" y="92.3">U2</text>
<text x="380.6" y="94.8">KF128-5.08-2P</text>
<text x="387.4" y="92.3">J2</text>
<text x="422.5" y="94.8">Rosso</text>
<text x="423" y="92.3">LED2</text>
<text x="449.2" y="94.8">KF128-5.08-2P</text>
<text x="456" y="92.3">J3</text>
<text x="491.1" y="94.8">Rosso</text>
<text x="491.6" y="92.3">LED3</text>
<text x="307.7" y="97.4">COM</text>
<text x="386" y="96.3">1</text>
<text x="454.6" y="96.3">1</text>
<text x="297.7" y="102.5">I1</text>
<text x="297.7" y="105">I2</text>
<text x="297.7" y="107.5">I3</text>
<text x="309.2" y="107.5">O3</text>
<text x="309.2" y="105">O2</text>
<text x="309.2" y="102.5">O1</text>
<text x="331.5" y="103.7">R2</text>
<text x="331.5" y="106.3">10k</text>
<text x="344.2" y="103.7">R3</text>
<text x="344.2" y="106.3">10k</text>
<text x="356.9" y="103.7">R4</text>
<text x="356.9" y="106.3">10k</text>
<text x="368.3" y="103.7">R5</text>
<text x="368.3" y="106.3">10k</text>
<text x="405.1" y="102.5">R6</text>
<text x="405.1" y="105">10k</text>
<text x="473.7" y="102.5">R7</text>
<text x="473.7" y="105">10k</text>
<text x="297.7" y="110.1">I4</text>
<text x="297.7" y="112.6">I5</text>
<text x="309.2" y="112.6">O5</text>
<text x="309.2" y="110.1">O4</text>
<text x="297.7" y="115.2">I6</text>
<text x="297.7" y="117.7">I7</text>
<text x="305.7" y="118.9" transform="rotate(-90 305.7 118.9)">GND</text>
<text x="309.2" y="117.7">O7</text>
<text x="309.2" y="115.2">O6</text>
<text x="25" y="124.1">KF128-5.08-2P</text>
<text x="30.4" y="125.5">1</text>
<text x="31.8" y="121.5">J6</text>
<text x="68.4" y="124.1">Verde</text>
<text x="68.7" y="121.5">LED6</text>
<text x="98.4" y="124.1">1N4148W</text>
<text x="101.5" y="121.5">D4</text>
<text x="128.5" y="124.1">PC817X3CSP9F</text>
<text x="134.5" y="121.5">U3</text>
<text x="141.5" y="125.5">4</text>
<text x="195.2" y="124.1">KF128-5.08-2P</text>
<text x="200.6" y="125.5">1</text>
<text x="202" y="121.5">J7</text>
<text x="239.9" y="124.1">Verde</text>
<text x="240.1" y="121.5">LED7</text>
<text x="49.5" y="135.5">4.7k</text>
<text x="49.5" y="132.9">R10</text>
<text x="162.6" y="135.5">10k</text>
<text x="162.6" y="132.9">R14</text>
<text x="175.3" y="132.9">C5</text>
<text x="175.3" y="135.5">100nF</text>
<text x="182.3" y="135.5">50V</text>
<text x="219.7" y="135.5">4.7k</text>
<text x="219.7" y="132.9">R11</text>
<text x="294.7" y="136.8">J4</text>
<text x="330.3" y="136.8">LED4</text>
<text x="363.3" y="136.8">J5</text>
<text x="398.9" y="136.8">LED5</text>
<text x="287.9" y="139.3">KF128-5.08-2P</text>
<text x="293.3" y="140.7">1</text>
<text x="329.8" y="139.3">Rosso</text>
<text x="356.5" y="139.3">KF128-5.08-2P</text>
<text x="361.9" y="140.7">1</text>
<text x="398.4" y="139.3">Rosso</text>
<text x="312.4" y="146.9">R8</text>
<text x="312.4" y="149.5">10k</text>
<text x="381" y="146.9">R9</text>
<text x="381" y="149.5">10k</text>
<text x="27.2" y="155.8">1N4148W</text>
<text x="30.4" y="153.3">D5</text>
<text x="57.4" y="155.8">PC817X3CSP9F</text>
<text x="63.4" y="153.3">U4</text>
<text x="125.3" y="155.8">KF128-5.08-2P</text>
<text x="132.2" y="153.3">J8</text>
<text x="168.7" y="155.8">Verde</text>
<text x="169" y="153.3">LED8</text>
<text x="198.7" y="155.8">1N4148W</text>
<text x="201.9" y="153.3">D6</text>
<text x="228.8" y="155.8">PC817X3CSP9F</text>
<text x="234.8" y="153.3">U5</text>
<text x="70.4" y="157.2">4</text>
<text x="130.7" y="157.2">1</text>
<text x="241.9" y="157.2">4</text>
<text x="92.7" y="167.2">10k</text>
<text x="92.7" y="164.7">R15</text>
<text x="104.1" y="164.7">C6</text>
<text x="104.1" y="167.2">100nF</text>
<text x="111.2" y="167.2">50V</text>
<text x="148.6" y="167.2">4.7k</text>
<text x="148.6" y="164.7">R12</text>
<text x="62.3" y="185">J9</text>
<text x="100.4" y="185">LED9</text>
<text x="132" y="185">D7</text>
<text x="165" y="185">U6</text>
<text x="55.5" y="187.6">KF128-5.08-2P</text>
<text x="60.9" y="189">1</text>
<text x="100.2" y="187.6">Verde</text>
<text x="128.8" y="187.6">1N4148W</text>
<text x="159" y="187.6">PC817X3CSP9F</text>
<text x="172" y="189">4</text>
<text x="321.3" y="190.1">U7</text>
<text x="22.9" y="197.7">R16</text>
<text x="35.6" y="197.7">C7</text>
<text x="80" y="197.7">R13</text>
<text x="193" y="197.7">R17</text>
<text x="205.7" y="197.7">C8</text>
<text x="299" y="197.7">SCL</text>
<text x="311.8" y="197.7">32KHZ</text>
<text x="321.3" y="192.6">DS3231MZ+TRL</text>
<text x="342.9" y="195.2">BT1</text>
<text x="342.9" y="197.7">Keystone</text>
<text x="352.5" y="197.7">3034</text>
<text x="365.8" y="195.2">C9</text>
<text x="365.8" y="197.7">100nF</text>
<text x="372.8" y="197.7">50V</text>
<text x="383.6" y="195.2">C10</text>
<text x="383.6" y="197.7">100nF</text>
<text x="390.6" y="197.7">50V</text>
<text x="402.6" y="195.2">R18</text>
<text x="402.6" y="197.7">4.7k</text>
<text x="415.3" y="195.2">R19</text>
<text x="415.3" y="197.7">4.7k</text>
<text x="22.9" y="200.3">10k</text>
<text x="35.6" y="200.3">100nF</text>
<text x="42.6" y="200.3">50V</text>
<text x="80" y="200.3">4.7k</text>
<text x="193" y="200.3">10k</text>
<text x="205.7" y="200.3">100nF</text>
<text x="212.8" y="200.3">50V</text>
<text x="299" y="200.3">SDA</text>
<text x="306.9" y="199.4" transform="rotate(-90 306.9 199.4)">VBAT</text>
<text x="309.5" y="198.6" transform="rotate(-90 309.5 198.6)">VCC</text>
<text x="299" y="207.9">~{RST}</text>
<text x="309.5" y="209" transform="rotate(-90 309.5 209)">GND</text>
<text x="309.8" y="205.3">~{INT}/SQW</text>
</g>
<g font-size="1.8" fill="#a90000">
<text x="169.5" y="40.4">1</text>
<text x="187.3" y="40.4">3</text>
<text x="295.8" y="40.4">1</text>
<text x="326.3" y="40.4">1</text>
<text x="31.7" y="42.9">2</text>
<text x="178.8" y="47.7" transform="rotate(-90 178.8 47.7)">2</text>
<text x="295.8" y="42.9">2</text>
<text x="295.8" y="45.5">3</text>
<text x="326.3" y="42.9">2</text>
<text x="326.3" y="45.5">3</text>
<text x="295.8" y="48">4</text>
<text x="295.8" y="50.5">5</text>
<text x="295.8" y="53.1">6</text>
<text x="326.3" y="48">4</text>
<text x="326.3" y="50.5">5</text>
<text x="326.3" y="53.1">6</text>
<text x="295.8" y="55.6">7</text>
<text x="295.8" y="58.2">8</text>
<text x="326.3" y="55.6">7</text>
<text x="326.3" y="58.2">8</text>
<text x="295.2" y="63.2">10</text>
<text x="295.2" y="65.8">11</text>
<text x="295.8" y="60.7">9</text>
<text x="325.7" y="63.2">10</text>
<text x="325.7" y="65.8">11</text>
<text x="326.3" y="60.7">9</text>
<text x="295.2" y="68.3">12</text>
<text x="325.7" y="68.3">12</text>
<text x="295.2" y="101.3">1</text>
<text x="312.4" y="101.3">16</text>
<text x="313" y="96.3">9</text>
<text x="386" y="98.8">2</text>
<text x="454.6" y="98.8">2</text>
<text x="295.2" y="103.9">2</text>
<text x="295.2" y="106.4">3</text>
<text x="312.4" y="106.4">14</text>
<text x="312.4" y="103.9">15</text>
<text x="295.2" y="109">4</text>
<text x="295.2" y="111.5">5</text>
<text x="312.4" y="111.5">12</text>
<text x="312.4" y="109">13</text>
<text x="295.2" y="114">6</text>
<text x="295.2" y="116.6">7</text>
<text x="312.4" y="116.6">10</text>
<text x="312.4" y="114">11</text>
<text x="128.8" y="125.5">1</text>
<text x="304.5" y="121.4" transform="rotate(-90 304.5 121.4)">8</text>
<text x="30.4" y="128">2</text>
<text x="128.8" y="130.6">2</text>
<text x="141.5" y="130.6">3</text>
<text x="200.6" y="128">2</text>
<text x="293.3" y="143.3">2</text>
<text x="361.9" y="143.3">2</text>
<text x="57.7" y="157.2">1</text>
<text x="130.7" y="159.8">2</text>
<text x="229.2" y="157.2">1</text>
<text x="57.7" y="162.3">2</text>
<text x="70.4" y="162.3">3</text>
<text x="229.2" y="162.3">2</text>
<text x="241.9" y="162.3">3</text>
<text x="60.9" y="191.5">2</text>
<text x="159.3" y="189">1</text>
<text x="159.3" y="194.1">2</text>
<text x="172" y="194.1">3</text>
<text x="296.5" y="196.6">8</text>
<text x="305.8" y="193.7" transform="rotate(-90 305.8 193.7)">6</text>
<text x="308.4" y="193.7" transform="rotate(-90 308.4 193.7)">2</text>
<text x="319.3" y="196.6">1</text>
<text x="296.5" y="199.1">7</text>
<text x="296.5" y="206.8">4</text>
<text x="319.3" y="204.2">3</text>
<text x="308.4" y="211.5" transform="rotate(-90 308.4 211.5)">5</text>
</g>
</svg>
